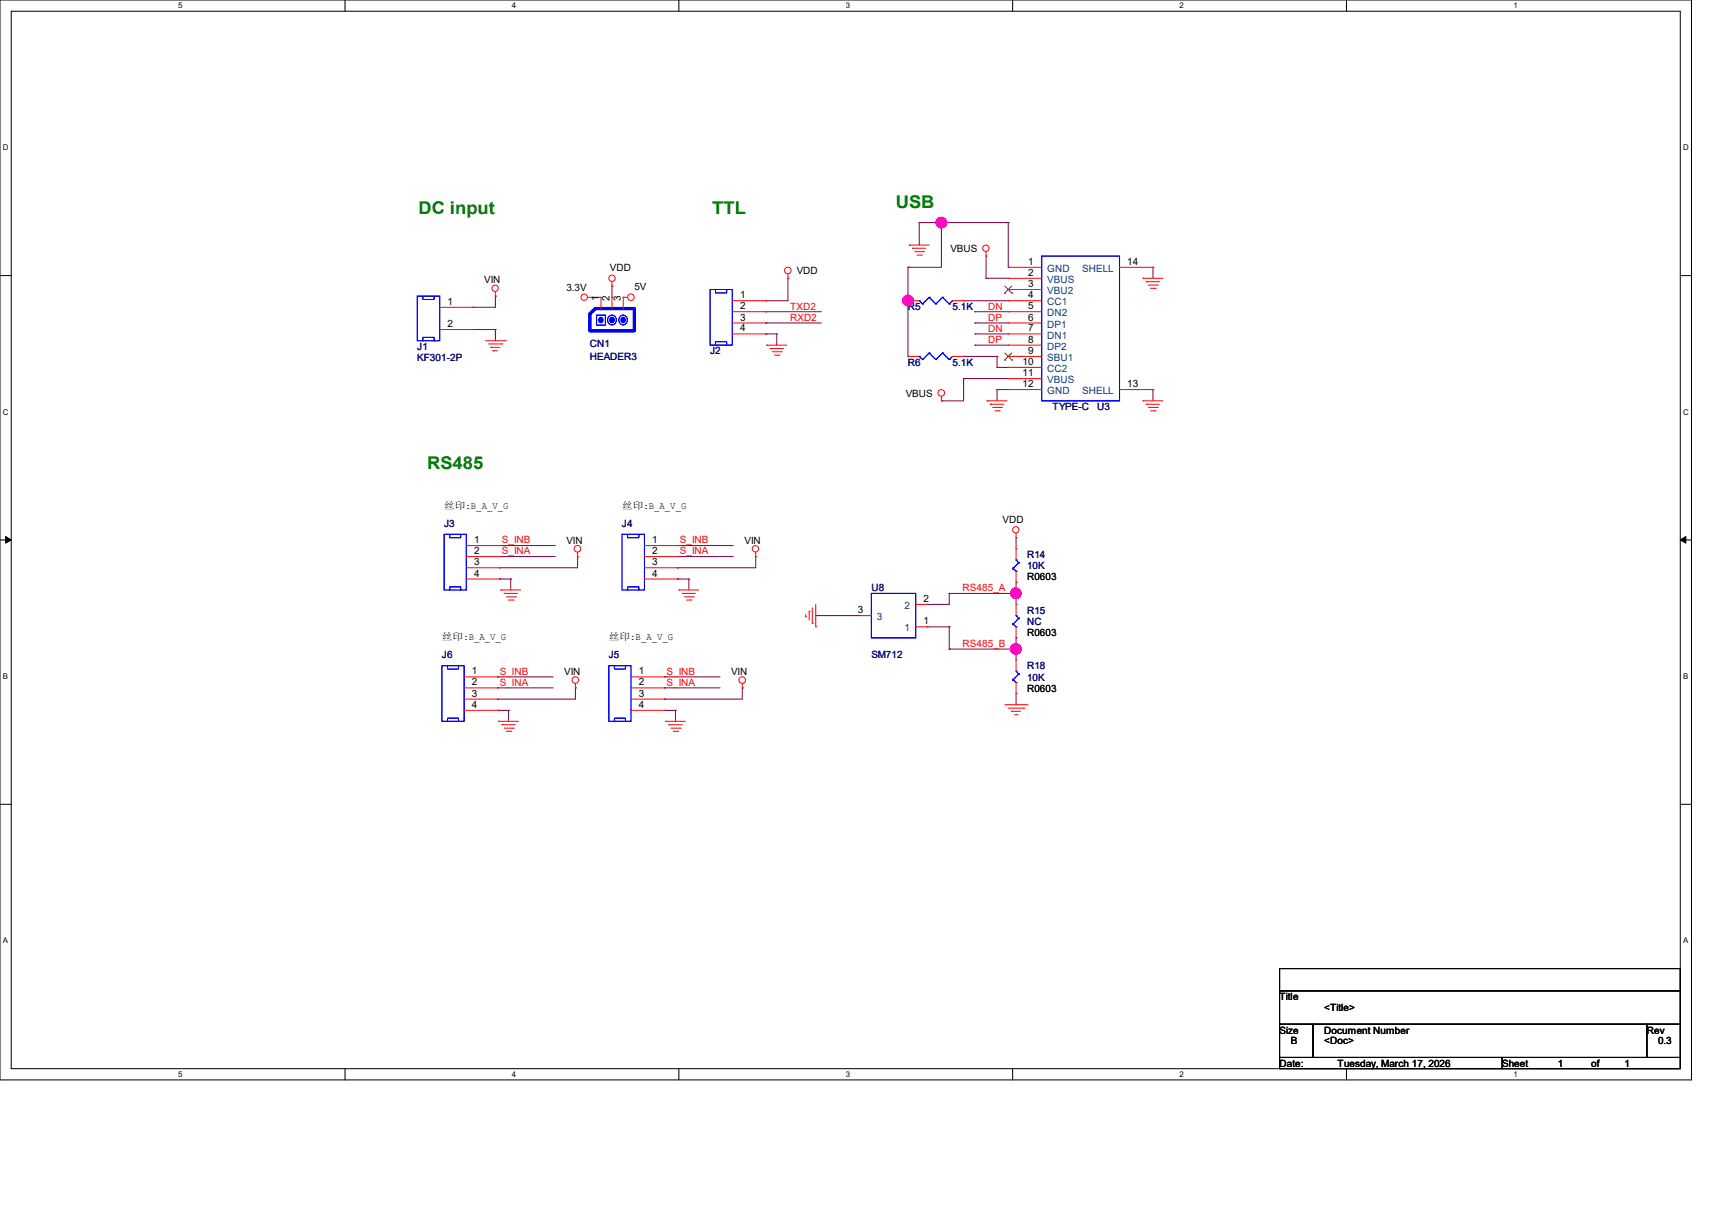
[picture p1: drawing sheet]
<svg xmlns="http://www.w3.org/2000/svg" width="297mm" height="210mm" viewBox="0 0 297 210" stroke-linecap="round" stroke-linejoin="round" font-family="sans-serif">
<path d="M0 0h293.5v187.3h-293.5zM1.9 1.9h289.6v183.4h-289.6z" fill="none" stroke="#000" stroke-width=".17"/>
<g fill="#fff">
<path d="M30.9 .2h.8v1.5h-.8z"/>
<path d="M30.9 185.5h.8v1.6h-.8z"/>
</g>
<path d="M59.9 0v1.9M59.9 185.3v2" fill="none" stroke="#000" stroke-width=".17"/>
<g fill="#fff">
<path d="M88.8 .2h.8v1.5h-.8z"/>
<path d="M88.8 185.5h.8v1.6h-.8z"/>
</g>
<path d="M117.8 0v1.9M117.8 185.3v2" fill="none" stroke="#000" stroke-width=".17"/>
<g fill="#fff">
<path d="M146.7 .2h.8v1.5h-.8z"/>
<path d="M146.7 185.5h.8v1.6h-.8z"/>
</g>
<path d="M175.7 0v1.9M175.7 185.3v2" fill="none" stroke="#000" stroke-width=".17"/>
<g fill="#fff">
<path d="M204.6 .2h.8v1.5h-.8z"/>
<path d="M204.6 185.5h.8v1.6h-.8z"/>
</g>
<path d="M233.6 0v1.9M233.6 185.3v2" fill="none" stroke="#000" stroke-width=".17"/>
<g fill="#fff">
<path d="M262.6 .2h.7v1.5h-.7z"/>
<path d="M262.6 185.5h.7v1.6h-.7z"/>
<path d="M.5 24.8h1v1.6h-1z"/>
<path d="M292 24.8h1v1.6h-1z"/>
<path d="M.5 70.7h1v1.5h-1z"/>
<path d="M292 70.7h1v1.5h-1z"/>
</g>
<path d="M0 47.8h1.9M291.5 47.8h2" fill="none" stroke="#000" stroke-width=".17"/>
<g fill="#fff">
<path d="M.5 116.5h.9v1.6h-.9z"/>
<path d="M292 116.5h.9v1.6h-.9z"/>
</g>
<path d="M0 93.6h1.9M291.5 93.6h2" fill="none" stroke="#000" stroke-width=".17"/>
<path d="M1 93l.9 .6-.9 .6zM291.5 93.6l1-.6v1.2z" fill="#000" stroke="#000" stroke-width=".17"/>
<g fill="#fff">
<path d="M.5 162.4h.9v1.5h-.9z"/>
<path d="M292 162.4h.9v1.5h-.9z"/>
</g>
<path d="M0 139.5h1.9M291.5 139.5h2M222 168h69.5v3.8h-69.5zM222 171.8h69.5v5.8h-69.5zM222 177.6h5.8v5.8h-5.8zM227.8 177.6h57.9v5.8h-57.9zM285.7 177.6h5.8v5.8h-5.8zM222 183.4h38.6v1.9h-38.6zM260.6 183.4h30.9v1.9h-30.9z" fill="none" stroke="#000" stroke-width=".17"/>
<g fill="none" stroke="#800040" stroke-width=".17">
<path d="M159.5 38.6h.1M159.5 38.6h15.4M159.5 38.6v3.9M163.3 38.6h.1M163.3 38.6v7.8h-5.8M174.9 38.6h.1M174.9 38.6v7.8M82 53.3h.1M82 57.1h.1M82 57.1h3.9M85.9 51.4h.1M85.9 57.1h.1"/>
<path d="M85.9 51.4v1.9h-3.9M85.9 57.1v2M102.7 51.6h.1M102.7 51.6h1.6M106.2 49.6h.1M106.2 49.6v2M132.8 54.1h.1M132.8 52.2h.1M132.8 56h.1M132.8 57.9h.1M132.8 54.1h9.7M132.8 56h9.7"/>
<path d="M132.8 57.9h1.9M134.7 57.9h.1M134.7 57.9v2M136.7 48.3h.1M136.7 48.3v3.9h-3.9M157.5 46.4h.1M157.5 52.2h.1M157.5 46.4v15.4M167.2 52.2h.1M167.2 52.2h7.7M169.1 54.1h.1M169.1 56h.1"/>
<path d="M169.1 57.9h.1M169.1 59.9h.1M169.1 54.1h5.8M169.1 56h5.8M169.1 57.9h5.8M169.1 59.9h5.8M171.1 48.3h.1M171.1 44.4h.1M171.1 48.3h3.8M171.1 44.4v3.9M200 46.4h.1M200 46.4v1.9"/>
<path d="M163.3 69.5h.1M167.2 65.7h.1M167.2 61.8h.1M167.2 65.7h7.7M167.2 65.7v3.8h-3.9M167.2 61.8h5.8M173 67.6h.1M173 63.7h.1M173 61.8h.1M173 67.6h1.9M173 61.8v1.9M173 67.6v1.9"/>
<path d="M173 63.7h1.9M200 67.6h.1M200 67.6v1.9M86.7 94.6h.1M86.7 98.5h.1M86.7 96.5h.1M86.7 94.6h9.7M86.7 96.5h9.7M100.2 96.5h.1M100.2 96.5v2h-13.5M117.6 96.5h.1M117.6 94.6h.1"/>
<path d="M117.6 98.5h.1M117.6 94.6h9.6M117.6 96.5h9.6M131.1 96.5h.1M131.1 96.5v2h-13.5M176.3 93.3h.1M176.3 93.3v1.9M86.3 119.3h.1M86.3 117.4h.1M86.3 119.3h9.7M86.3 117.4h9.7M86.7 100.4h.1"/>
<path d="M86.7 100.4h1.9M88.6 100.4h.1M88.6 100.4v1.9M99.8 119.3h.1M99.8 119.3v1.9h-13.5M115.3 119.3h.1M115.3 117.4h.1M115.3 119.3h9.6M115.3 117.4h9.6M117.6 100.4h.1M117.6 100.4h1.9M119.5 100.4h.1"/>
<path d="M119.5 100.4v1.9M128.8 119.3h.1M128.8 119.3v1.9h-13.5M141.5 106.8h.1M141.5 106.8h7.7M160.8 104.8h.1M160.8 108.7h.1M160.8 108.7h3.9M164.7 102.9h.1M164.7 112.6h.1M164.7 108.7h.1M164.7 102.9h11.6"/>
<path d="M164.7 112.6h11.6M164.7 102.9v1.9h-3.9M164.7 108.7v3.9M176.3 101h.1M176.3 112.6h.1M176.3 102.9h.1M176.3 110.6h.1M176.3 101v3.8M176.3 110.6v3.9M86.3 121.2h.1M86.3 123.2h.1M86.3 123.2h1.9"/>
<path d="M88.2 123.2h.1M88.2 123.2v1.9M115.3 121.2h.1M115.3 123.2h.1M115.3 123.2h1.9M117.2 123.2h.1M117.2 123.2v1.9M176.3 120.3h.1M176.3 120.3v1.9"/>
</g>
<g fill="#f0f" stroke="#f0f" stroke-width=".17">
<circle cx="163.3" cy="38.6" r=".94"/>
<circle cx="157.5" cy="52.1" r=".93"/>
<circle cx="176.2" cy="112.5" r=".93"/>
<circle cx="176.2" cy="102.9" r=".93"/>
</g>
<g fill="none" stroke="#f00" stroke-width=".17">
<path d="M76.3 53.3h5.7M76.3 57.1h5.7M82 53.3h.1M82 57.1h.1M84.2 59.1h3.5M84.8 59.6h2.3M85.9 51.4h.1M85.9 50.6v.8M87.1 59.6h.1M87.7 59.1h.1M101.9 51.6h.8M102.7 51.6h.1"/>
<path d="M104.3 51.6h.1M104.3 51.6v1.9M106.2 49.6h.1M106.2 51.6h.1M106.2 48.9v.7M106.2 51.6v1.9M108.1 51.6h.1M108.1 51.6h.8M108.1 51.6v1.9M127 52.2h5.8M127 54.1h5.8M127 56h5.8"/>
<path d="M127 57.9h5.8M132.8 52.2h.1M132.8 54.1h.1M132.8 56h.1M132.8 57.9h.1M133 59.9h.1M133 59.9h3.5M136.7 48.3h.1M136.7 47.5v.8M157.5 52.2h.1M157.5 52.2h2M157.7 42.5h.1"/>
<path d="M157.7 42.5h3.5M158.3 43.1h.1M158.3 43.1h2.3M158.7 43.6h1.5M159.1 44.2h.8M159.9 44.2h.1M160.2 43.6h.1M165.3 52.2h1.9M167.2 52.2h.1M171.1 44.4h.1M171.1 43.6v.8M174.9 46.4h.1"/>
<path d="M174.9 48.3h.1M174.9 50.2h.1M174.9 52.2h.1M174.9 54.1h.1M174.9 56h.1M174.9 57.9h.1M174.9 59.9h.1M174.9 48.3h5.8M174.9 59.9h5.8M174.9 52.2h5.8M174.9 54.1h5.8M174.9 56h5.8"/>
<path d="M174.9 57.9h5.8M174.9 46.4h5.8M174.9 50.2h5.8M194.2 46.4h5.8M198.3 48.3h.1M198.3 48.3h3.5M198.8 48.9h.1M198.8 48.9h2.4M199.2 49.4h1.6M199.6 50h.8M200 46.4h.1M200.4 50h.1"/>
<path d="M200.8 49.4h.1M85.1 60.2h.1M85.1 60.2h1.6M85.5 60.8h.1M85.5 60.8h.8M133.6 60.5h.1M133.6 60.5h2.3M134 61h1.6M134.4 61.6h.7M135.1 61.6h.1M135.6 61h.1M157.5 61.8h.1"/>
<path d="M157.5 61.8h2M163.3 69.5h.1M163.3 68.7v.8M165.3 61.8h1.9M167.2 61.8h.1M171.2 69.5h.1M171.2 69.5h3.5M171.8 70.1h.1M171.8 70.1h2.4M172.2 70.7h1.5M172.6 71.2h.8M173.4 71.2h.1"/>
<path d="M173.7 70.7h.1M174.9 61.8h.1M174.9 63.7h.1M174.9 65.7h.1M174.9 67.6h.1M174.9 61.8h5.8M174.9 63.7h5.8M174.9 65.7h5.8M174.9 67.6h5.8M194.2 67.6h5.8M198.3 69.5h.1M198.3 69.5h3.5"/>
<path d="M198.8 70.1h.1M198.8 70.1h2.4M199.2 70.7h1.6M199.6 71.2h.8M200 67.6h.1M200.4 71.2h.1M200.8 70.7h.1M80.9 94.6h5.8M80.9 96.5h5.8M80.9 98.5h5.8M86.7 94.6h.1M86.7 96.5h.1"/>
<path d="M86.7 98.5h.1M100.2 96.5h.1M100.2 95.8v.7M111.8 94.6h5.8M111.8 96.5h5.8M111.8 98.5h5.8M117.6 94.6h.1M117.6 96.5h.1M117.6 98.5h.1M131.1 96.5h.1M131.1 95.8v.7M176.3 93.3h.1"/>
<path d="M176.3 95.2h.1M176.3 92.5v.8M176.3 95.2v1.9M176.3 99.1v1.9M80.5 117.4h5.8M80.5 119.3h5.8M80.9 100.4h5.8M86.3 117.4h.1M86.3 119.3h.1M86.7 100.4h.1M86.9 102.3h.1M86.9 102.3h3.4"/>
<path d="M87.5 102.9h.1M87.5 102.9h2.3M87.8 103.5h1.6M88.2 104.1h.8M89 104.1h.1M89.4 103.5h.1M99.8 119.3h.1M99.8 118.5v.8M109.5 117.4h5.8M109.5 119.3h5.8M111.8 100.4h5.8M115.3 117.4h.1"/>
<path d="M115.3 119.3h.1M117.6 100.4h.1M117.8 102.3h.1M117.8 102.3h3.4M118.4 102.9h.1M118.4 102.9h2.2M118.7 103.5h1.6M119.1 104.1h.8M119.9 104.1h.1M120.3 103.5h.1M128.8 119.3h.1M128.8 118.5v.8"/>
<path d="M139.8 107h.1M139.8 106.6v.4M140.4 106h.1M140.4 106v1.5M140.9 108.1h.1M140.9 105.4v2.7M141.5 108.7h.1M141.5 104.8v3.9M149.2 106.8h.1M149.2 106.8h2M158.9 108.7h1.9M158.9 104.8h1.9"/>
<path d="M160.8 108.7h.1M160.8 104.8h.1M176.3 101h.1M176.3 110.6h.1M176.3 104.8h.1M176.3 114.5h.1M176.3 104.8v2M176.3 108.7v1.9M176.3 114.5v1.9M176.3 118.4v1.9M80.5 121.2h5.8M80.5 123.2h5.8"/>
<path d="M86.3 121.2h.1M86.3 123.2h.1M86.5 125.1h.1M86.5 125.1h3.5M87.1 125.7h.1M87.1 125.7h2.3M87.5 126.3h1.5M87.8 126.8h.8M88.6 126.8h.1M89 126.3h.1M109.5 121.2h5.8M109.5 123.2h5.8"/>
<path d="M115.3 121.2h.1M115.3 123.2h.1M115.4 125.1h.1M115.4 125.1h3.5M116 125.7h.1M116 125.7h2.4M116.4 126.3h1.6M116.8 126.8h.8M117.6 126.8h.1M118 126.3h.1M174.3 122.2h3.9M174.9 122.8h2.7"/>
<path d="M175.5 123.4h.1M175.5 123.4h1.5M176.1 124h.3M176.3 120.3h.1M176.4 124h.1M177.6 122.8h.1M178.2 122.2h.1"/>
<circle cx="85.9" cy="50" r=".55"/>
<circle cx="101.3" cy="51.5" r=".55"/>
<circle cx="106.2" cy="48.3" r=".55"/>
<circle cx="109.5" cy="51.5" r=".57"/>
<circle cx="136.7" cy="46.9" r=".57"/>
<circle cx="171" cy="43.1" r=".55"/>
<circle cx="163.3" cy="68.1" r=".57"/>
<circle cx="100.2" cy="95.2" r=".57"/>
<circle cx="131.1" cy="95.2" r=".55"/>
<circle cx="176.2" cy="91.9" r=".55"/>
<circle cx="99.8" cy="117.9" r=".57"/>
<circle cx="128.8" cy="117.9" r=".57"/>
</g>
<g fill="none" stroke="#00f" stroke-width=".17">
<path d="M72.4 51.4h3.9v7.7h-3.9zM73.4 59.1v-.6h1.9v.6M73.4 51.4v.5h1.9v-.5M103.3 53.5h6.8M103.5 54.7h1.5v1.7h-1.5zM107.6 54.9a.77 .77 0 0 1 1 .1 .77 .77 0 0 1 0 1 .77 .77 0 0 1-1 .1 .93 .93 0 0 1 0-1.2zM123.2 50.2h3.8v9.7h-3.8zM124.1 50.2v.6h2v-.6M124.1 59.9v-.6h2v.6M159.5 52.2h.1M159.5 52.2l.6 .5M160.1 52.7h.1"/>
<path d="M161.2 51.6h.1M161.2 51.6l1.1 1.1M161.2 51.6l-1.1 1.1M162.3 52.7h.1M163.5 51.6h.1M163.5 51.6l1.2 1.1M163.5 51.6l-1.2 1.1M164.7 52.7h.1M165.3 52.2l-.6 .5M180.7 44.4h13.5v25.1h-13.5zM159.5 61.8h.1M159.5 61.8l.6 .6"/>
<path d="M160.1 62.4h.1M161.2 61.2h.1M161.2 61.2l1.1 1.2M161.2 61.2l-1.1 1.2M162.3 62.4h.1M163.5 61.2h.1M163.5 61.2l1.2 1.2M163.5 61.2l-1.2 1.2M164.7 62.4h.1M165.3 61.8l-.6 .6M77 92.7h3.9v9.6h-3.9zM78 92.7v.6h1.9v-.6"/>
<path d="M107.9 92.7h3.9v9.6h-3.9zM108.9 92.7v.6h1.9v-.6M175.7 98.7h.1M175.7 98.5l.6 .6M176.3 99.1h.1M176.3 97.1h.1M176.3 97.1l.5 .6M176.8 97.5l-1.1 1.2M76.7 115.4h3.8v9.7h-3.8zM77.6 115.4v.6h1.9v-.6M78 102.3v-.5h1.9v.5M105.6 115.4h3.9v9.7h-3.9z"/>
<path d="M106.6 115.4v.6h1.9v-.6M108.9 102.3v-.5h1.9v.5M151.2 102.9h7.7v7.7h-7.7zM175.7 108.3h.1M175.7 118h.1M175.7 108.1l.6 .6M175.7 117.8l.6 .6M176.3 108.7h.1M176.3 106.8h.1M176.3 118.4h.1M176.3 116.4h.1M176.3 106.8l.5 .6"/>
<path d="M176.3 116.4l.5 .6M176.8 107.1l-1.1 1.2M176.8 116.8l-1.1 1.2M77.6 125.1v-.6h1.9v.6M106.6 125.1v-.6h1.9v.6"/>
<circle cx="106.1" cy="55.5" r=".8"/>
</g>
<g fill="#00f" stroke="#00f" stroke-width=".17">
<path d="M104.1 55.1a.42 .42 0 0 1 .5 .4 .42 .42 0 0 1-.5 .4 .54 .54 0 0 1 0-.8z" fill-rule="evenodd"/>
<path d="M106 55.1a.43 .43 0 0 1 .6 .4 .43 .43 0 0 1-.6 .4 .52 .52 0 0 1 0-.8z" fill-rule="evenodd"/>
<path d="M107.9 55.1a.42 .42 0 0 1 .6 .4 .42 .42 0 0 1-.6 .4 .54 .54 0 0 1 0-.8z" fill-rule="evenodd"/>
<path d="M104.1 55.1a.42 .42 0 0 1 .5 .4 .42 .42 0 0 1-.5 .4 .54 .54 0 0 1 0-.8z" fill-rule="evenodd"/>
<path d="M106 55.1a.43 .43 0 0 1 .6 .4 .43 .43 0 0 1-.6 .4 .52 .52 0 0 1 0-.8z" fill-rule="evenodd"/>
<path d="M107.9 55.1a.42 .42 0 0 1 .6 .4 .42 .42 0 0 1-.6 .4 .54 .54 0 0 1 0-.8z" fill-rule="evenodd"/>
</g>
<path d="M102.3 54.4l1-.9h6.8v3.9h-7.8z" fill="none" stroke="#00f" stroke-width=".55"/>
<path d="M174.3 50.8h.1M174.3 49.6l1.3 1.2M175.5 49.6l-1.2 1.2M175.6 50.8h.1M174.3 62.4h.1M174.3 61.2l1.3 1.2M175.5 61.2l-1.2 1.2M175.6 62.4h.1" fill="none" stroke="#804000" stroke-width=".17"/>
<g font-size="3" fill="#008000">
<text x="72.6" y="37">DC input</text>
<text x="123.6" y="37">TTL</text>
<text x="155.4" y="36.1">USB</text>
<text x="74.1" y="81.4">RS485</text>
</g>
<g font-size="1.7">
<text x="105.8" y="47">VDD</text>
<text x="138.2" y="47.6">VDD</text>
<text x="164.9" y="43.7">VBUS</text>
<text x="178.4" y="45.9">1</text>
<text x="178.4" y="47.8">2</text>
<text x="195.6" y="45.9">14</text>
<text x="77.6" y="52.9">1</text>
<text x="84" y="49.1">VIN</text>
<text x="98.3" y="50.5">3.3V</text>
<text x="103.8" y="52.2" transform="rotate(-90 103.8 52.2)">1</text>
<text x="105.7" y="52.2" transform="rotate(-90 105.7 52.2)">2</text>
<text x="107.7" y="52.2" transform="rotate(-90 107.7 52.2)">3</text>
<text x="110.1" y="50.3">5V</text>
<text x="128.4" y="51.7">1</text>
<text x="128.4" y="53.6">2</text>
<text x="178.4" y="49.8">3</text>
<text x="178.4" y="51.7">4</text>
<text x="178.4" y="53.6">5</text>
<text x="77.6" y="56.7">2</text>
<text x="128.4" y="55.6">3</text>
<text x="128.4" y="57.5">4</text>
<text x="178.4" y="55.6">6</text>
<text x="178.4" y="57.5">7</text>
<text x="178.4" y="59.4">8</text>
<text x="177.4" y="63.3">10</text>
<text x="177.4" y="65.2">11</text>
<text x="178.4" y="61.4">9</text>
<text x="157.1" y="68.8">VBUS</text>
<text x="177.4" y="67.1">12</text>
<text x="195.6" y="67.1">13</text>
<text x="77" y="88.3">丝印:B_A_V_G</text>
<text x="107.9" y="88.3">丝印:B_A_V_G</text>
<text x="82.3" y="94.2">1</text>
<text x="98.3" y="94.3">VIN</text>
<text x="113.2" y="94.2">1</text>
<text x="129.2" y="94.3">VIN</text>
<text x="173.9" y="90.6">VDD</text>
<text x="82.3" y="96.1">2</text>
<text x="82.3" y="98">3</text>
<text x="82.3" y="100">4</text>
<text x="113.2" y="96.1">2</text>
<text x="113.2" y="98">3</text>
<text x="113.2" y="100">4</text>
<text x="178.2" y="100.7">R0603</text>
<text x="148.8" y="106.3">3</text>
<text x="160.2" y="104.4">2</text>
<text x="76.7" y="111">丝印:B_A_V_G</text>
<text x="105.6" y="111">丝印:B_A_V_G</text>
<text x="160.2" y="108.3">1</text>
<text x="178.2" y="110.3">R0603</text>
<text x="81.9" y="117">1</text>
<text x="81.9" y="118.9">2</text>
<text x="97.9" y="117">VIN</text>
<text x="110.8" y="117">1</text>
<text x="110.8" y="118.9">2</text>
<text x="126.8" y="117">VIN</text>
<text x="178.2" y="120">R0603</text>
<text x="81.9" y="120.8">3</text>
<text x="81.9" y="122.8">4</text>
<text x="110.8" y="120.8">3</text>
<text x="110.8" y="122.8">4</text>
<text x="222" y="173.4">Title</text>
<text x="222" y="179.2">Size</text>
<text x="229.7" y="175.3">&lt;Title&gt;</text>
<text x="229.7" y="179.2">Document Number</text>
<text x="285.7" y="179.2">Rev</text>
<text x="222" y="185">Date:</text>
<text x="223.9" y="181.1">B</text>
<text x="229.7" y="181.1">&lt;Doc&gt;</text>
<text x="232.1" y="185">Tuesday, March 17, 2026</text>
<text x="260.6" y="185">Sheet</text>
<text x="270.2" y="185">1</text>
<text x="276" y="185">of</text>
<text x="281.8" y="185">1</text>
<text x="287.7" y="181.1">0.3</text>
</g>
<g font-size="1.7" fill="#004080">
<text x="181.7" y="47.2">GND</text>
<text x="187.7" y="47.2">SHELL</text>
<text x="181.7" y="49.1">VBUS</text>
<text x="181.7" y="51">VBU2</text>
<text x="181.7" y="53">CC1</text>
<text x="181.7" y="54.9">DN2</text>
<text x="181.7" y="56.8">DP1</text>
<text x="181.7" y="58.7">DN1</text>
<text x="181.7" y="60.7">DP2</text>
<text x="181.7" y="62.6">SBU1</text>
<text x="181.7" y="64.5">CC2</text>
<text x="181.7" y="66.5">VBUS</text>
<text x="181.7" y="68.4">GND</text>
<text x="187.7" y="68.4">SHELL</text>
<text x="152.1" y="107.6">3</text>
<text x="156.9" y="105.6">2</text>
<text x="156.9" y="109.5">1</text>
</g>
<g font-size="1.7" fill="#f00">
<text x="137.1" y="53.7">TXD2</text>
<text x="171.4" y="53.7">DN</text>
<text x="137.1" y="55.6">RXD2</text>
<text x="171.4" y="55.6">DP</text>
<text x="171.4" y="57.5">DN</text>
<text x="171.4" y="59.5">DP</text>
<text x="87.1" y="94.2">S_INB</text>
<text x="117.9" y="94.2">S_INB</text>
<text x="87.1" y="96.1">S_INA</text>
<text x="117.9" y="96.1">S_INA</text>
<text x="167" y="102.5">RS485_A</text>
<text x="167" y="112.2">RS485_B</text>
<text x="86.7" y="118.9">S_INA</text>
<text x="86.7" y="117">S_INB</text>
<text x="115.7" y="118.9">S_INA</text>
<text x="115.7" y="117">S_INB</text>
</g>
<g font-size="1.7" fill="#000080">
<text x="157.5" y="53.8">R5</text>
<text x="165.3" y="53.8">5.1K</text>
<text x="72.4" y="60.7">J1</text>
<text x="72.4" y="62.6">KF301-2P</text>
<text x="102.3" y="60.1">CN1</text>
<text x="102.3" y="62.4">HEADER3</text>
<text x="123.2" y="61.5">J2</text>
<text x="157.5" y="63.4">R6</text>
<text x="165.3" y="63.4">5.1K</text>
<text x="182.6" y="71.1">TYPE-C</text>
<text x="190.4" y="71.1">U3</text>
<text x="77" y="91.4">J3</text>
<text x="107.9" y="91.4">J4</text>
<text x="178.2" y="96.8">R14</text>
<text x="178.2" y="98.7">10K</text>
<text x="151.2" y="102.6">U8</text>
<text x="178.2" y="106.4">R15</text>
<text x="178.2" y="108.4">NC</text>
<text x="76.7" y="114.2">J6</text>
<text x="105.6" y="114.2">J5</text>
<text x="151.2" y="114.2">SM712</text>
<text x="178.2" y="116.1">R18</text>
<text x="178.2" y="118">10K</text>
</g>
<g font-size="1.4">
<text x="30.9" y="1.4">5</text>
<text x="88.8" y="1.4">4</text>
<text x="146.7" y="1.4">3</text>
<text x="204.6" y="1.4">2</text>
<text x="262.6" y="1.4">1</text>
<text x=".5" y="26.1">D</text>
<text x="292" y="26.1">D</text>
<text x=".5" y="71.9">C</text>
<text x="292" y="71.9">C</text>
<text x=".5" y="117.8">B</text>
<text x="292" y="117.8">B</text>
<text x=".5" y="163.6">A</text>
<text x="292" y="163.6">A</text>
<text x="30.9" y="186.8">5</text>
<text x="88.8" y="186.8">4</text>
<text x="146.7" y="186.8">3</text>
<text x="204.6" y="186.8">2</text>
<text x="262.6" y="186.8">1</text>
</g>
</svg>
